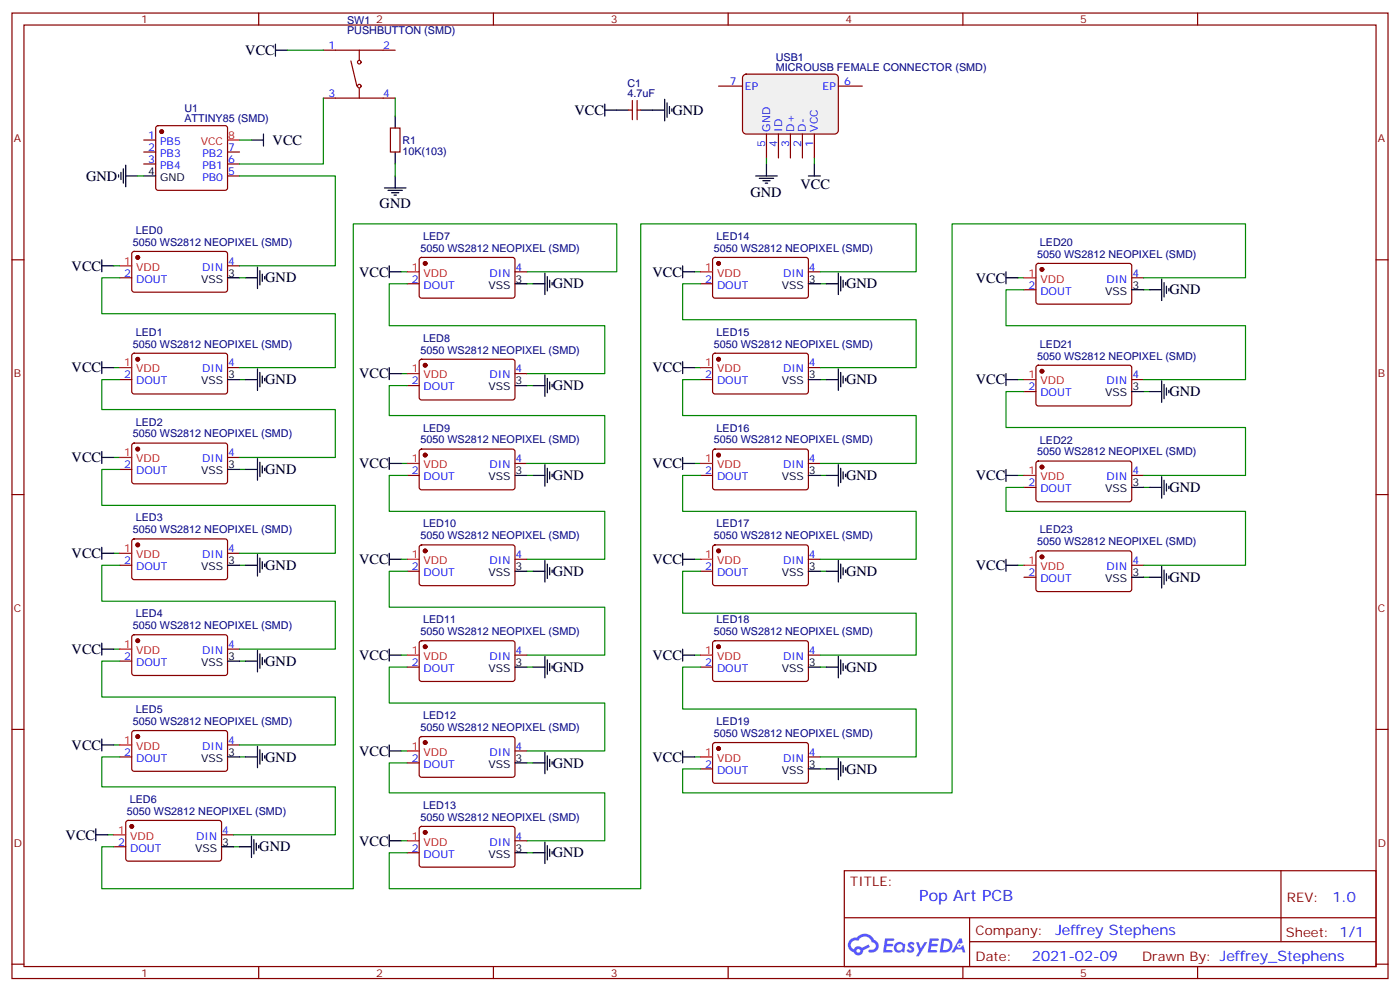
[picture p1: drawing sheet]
<svg xmlns="http://www.w3.org/2000/svg" width="412mm" height="292mm" viewBox="0 0 412 292" stroke-linecap="round" stroke-linejoin="round" font-family="sans-serif">
<g fill="none" stroke="#870000" stroke-width=".35">
<path d="M3.5 3.8h405.4v284.4h-405.4zM7.1 7.4h398.2v277.3h-398.2zM76.2 3.8v3.6M145.3 3.8v3.6M214.5 3.8v3.6M283.6 3.8v3.6M352.8 3.8v3.6M3.5 76.5h3.6M405.3 76.5h3.6M3.5 145.7h3.6M405.3 145.7h3.6M3.5 214.8h3.6"/>
<path d="M405.3 214.8h3.6M248.7 256.4h156.6v28.3h-156.6zM377.3 256.5v20.8M248.7 270.3h156.5M285.6 277.3h119.6M285.6 270.3v14.1M3.5 284h3.6M76.2 284.7v3.5M145.3 284.7v3.5M214.5 284.7v3.5M283.6 284.7v3.5M352.8 284.7v3.5"/>
<path d="M405.3 284h3.6"/>
</g>
<g fill="#5487ff">
<path d="M267.7 277.6a1.22 1.22 0 0 1 1.7 .3l-.4 .6a.47 .47 0 0 0-.3-.5 .47 .47 0 0 0-.5 .2l.1 .3a1.14 1.14 0 0 1 .8 1.7 1.14 1.14 0 0 1-1.9 0l-.2-.2 .5-.5 .7 .4a.29 .29 0 0 0 .3-.3 .29 .29 0 0 0-.2-.3 1.04 1.04 0 0 1-.6-1.7z"/>
<path d="M260.7 276.4h2.4l.3 .1-.2 .5-1.8 .1-.1 .9h1.5l.3 .3-.3 .4h-1.6l-.2 1.1h1.7l.2 .4-.2 .3h-2.6z"/>
<path d="M273.8 276.4h2.4l.3 .1-.1 .5-1.8 .1-.2 .9h1.6l.3 .3-.4 .4h-1.6l-.1 1.1h1.7l.2 .4-.2 .3h-2.6z"/>
<path d="M282.6 276.4h.7l.3 1.2-.6 .3a.69 .69 0 0 0-1 .3 .69 .69 0 0 0 .4 1 .69 .69 0 0 0 .9-.6l.5-.3 .6 2.2h-.8l-.2-.9h-1.8l-.5 .9h-.8z"/>
<path d="M269.8 277.4h.8l.6 1.9 1.1-1.9h.9l-2.6 4.2h-.8l.9-1.5z"/>
<path d="M277.4 276.4l-.6 4.1h1.3a2.11 2.11 0 0 0 2.5-2.1 2.11 2.11 0 0 0-2.5-2zM278.1 277.1a1.39 1.39 0 0 1 1.7 1.4 1.39 1.39 0 0 1-1.8 1.3h-.3z"/>
<path d="M263.7 278a1.54 1.54 0 0 0-.1 2.1 1.54 1.54 0 0 0 2.2 .2l.6 .2 .3-2.3-.2-.2-.4-.1a1.49 1.49 0 0 0-2.4 .1zM264 279a.94 .94 0 0 1 1.8 0 .94 .94 0 0 1-1.8 0z"/>
<path d="M250.4 276.7a2.18 2.18 0 0 0 1.1 3.8 1.44 1.44 0 0 0 1.6 .9 1.44 1.44 0 0 0 1.2-1.5l2-1-.5-.7-1.9 .9a1.47 1.47 0 0 0-2.4 .5 1.39 1.39 0 0 1-.7-2 1.39 1.39 0 0 1 2-.5 2.12 2.12 0 0 1 2.2-1.3 2.12 2.12 0 0 1 1.9 1.7 1.14 1.14 0 0 1 1.1 1.4 1.14 1.14 0 0 1-1.7 .8 .43 .43 0 0 0-.5 .3 .43 .43 0 0 0 .4 .5 1.98 1.98 0 0 0 2.5-1.2 1.98 1.98 0 0 0-1.2-2.5 3.1 3.1 0 0 0-5.3-.7l-.9 .1zM252.3 280a.55 .55 0 0 1 1.1 0 .55 .55 0 0 1-1.1 0z"/>
<circle cx="282.6" cy="278.5" r=".26"/>
</g>
<g fill="#870000" stroke="#870000" stroke-width=".35">
<circle cx="47.6" cy="38.8" r=".53"/>
<circle cx="40.6" cy="75.8" r=".53"/>
</g>
<g fill="none" stroke="#870000" stroke-width=".35">
<path d="M95.2 14.8h21.2M103.4 18l1.7 7.4M105.8 14.8v2.8M46.1 37.2l.5-.2h19.7l.5 .2 .2 .5v17.7l-.2 .4-.5 .3h-19.7l-.5-.3-.2-.4v-17.7zM95.2 28.9h21.2M105.8 26.1v2.8M115 37.7h2.8v7.1h-2.8zM185.2 32.4h1.1M186.3 29.6v5.6M187.7 29.6v5.6M187.7 32.4h1M42.3 41.2h3.6"/>
<path d="M42.3 44.8h3.6M42.3 48.3h3.6M67 44.8h3.6M67 48.3h3.6M67 51.8h3.6M39 74.3l.5-.3 27.1 .1 .4 .7v10.8l-.7 .4h-27.1l-.4-.7v-10.5zM67 78.3h3.6M35.3 81.8h3.5"/>
<circle cx="105.8" cy="18.3" r=".53"/>
<circle cx="105.8" cy="25.4" r=".53"/>
</g>
<path d="M116.4 34.2v3.5M181.7 32.4h3.5M188.7 32.4h3.6M42.3 51.8h3.6M116.4 44.8v3.5M67 81.8h3.6" fill="none" stroke="#000" stroke-width=".35"/>
<path d="M67 41.2h3.6M35.3 78.3h3.5" fill="none" stroke="#f00" stroke-width=".35"/>
<path d="M219 22.3l.8-.5h26.1l.6 .2 .4 .9v15.5l-.2 .6-.8 .5h-26.1l-.6-.3-.5-.8v-15.5z" fill="#f0f0f0" stroke="#870000" stroke-width=".35"/>
<g fill="none" stroke="#870000" stroke-width=".35">
<path d="M211.7 25.4h7M225.8 39.5v7M229.3 39.5v7M232.8 39.5v7M236.4 39.5v7M239.9 39.5v7M246.9 25.4h7.1M123.7 76l.5-.2 27.1 .1 .4 .6-.1 10.9-.6 .4-27.1-.1-.4-.6v-10.6zM210.1 76l.5-.2 27.1 .1 .4 .6v10.9l-.7 .4-27.1-.1-.4-.6v-10.6zM305.4 77.8l.5-.2h27l.5 .7-.1 10.8-.6 .5-27.1-.1-.4-.6v-10.6zM119.9 83.6h3.6M151.7 80h3.5"/>
<path d="M206.4 83.6h3.5M238.1 80h3.6M301.6 85.3h3.6M333.4 81.8h3.5M35.3 111.8h3.5M39 104.2l.5-.2 27.1 .1 .4 .6v10.9l-.7 .4h-27.1l-.4-.7v-10.6zM67 108.3h3.6M119.9 113.6h3.6M123.7 106l.5-.2 27.1 .1 .4 .6-.1 10.9-.6 .4-27.1-.1-.4-.6v-10.6zM151.7 110h3.5M206.4 111.8h3.5M210.1 104.2l.5-.2 27.1 .1 .4 .6v10.9l-.7 .4h-27.1l-.4-.7v-10.6z"/>
<path d="M238.1 108.3h3.6M301.6 115.3h3.6M305.4 107.8l.5-.2h27l.5 .7-.1 10.8-.6 .5-27.1-.1-.4-.6v-10.6zM333.4 111.8h3.5M35.3 138.3h3.5M39 130.7l.5-.2h27.1l.4 .7v10.9l-.7 .4-27.1-.1-.4-.6v-10.6zM67 134.7h3.6M123.7 132.5l.5-.2h27.1l.4 .7-.1 10.8-.6 .5-27.1-.1-.4-.7v-10.5zM151.7 136.5h3.5M210.1 132.5l.5-.2h27.1l.4 .7v10.8l-.7 .5-27.1-.1-.4-.7v-10.5zM238.1 136.5h3.6M305.4 136l.5-.2h27l.5 .7-.1 10.8-.6 .5-27.1-.1-.4-.6v-10.6z"/>
<path d="M39 158.9l.5-.2 27.1 .1 .4 .6v10.9l-.7 .4-27.1-.1-.4-.6v-10.6zM119.9 140h3.6M206.4 140h3.5M301.6 143.5h3.6M333.4 140h3.5M35.3 166.5h3.5M67 162.9h3.6M119.9 168.2h3.6M123.7 160.7l.5-.2h27.1l.4 .7-.1 10.8-.6 .5-27.1-.1-.4-.6v-10.6zM151.7 164.7h3.5M206.4 168.2h3.5M210.1 160.7l.5-.2h27.1l.4 .7v10.8l-.7 .5-27.1-.1-.4-.6v-10.6z"/>
<path d="M238.1 164.7h3.6M301.6 170h3.6M305.4 162.4l.5-.2 27 .1 .5 .6-.1 10.9-.6 .4h-27.1l-.4-.7v-10.6zM333.4 166.5h3.5M35.3 194.7h3.5M39 187.1l.5-.2 27.1 .1 .4 .6v10.9l-.7 .4h-27.1l-.4-.7v-10.6zM67 191.2h3.6M119.9 196.5h3.6M123.7 188.9l.5-.2 27.1 .1 .4 .6-.1 10.9-.6 .4-27.1-.1-.4-.6v-10.6zM151.7 192.9h3.5M206.4 196.5h3.5M210.1 188.9l.5-.2 27.1 .1 .4 .6v10.9l-.7 .4-27.1-.1-.4-.6v-10.6z"/>
<path d="M238.1 192.9h3.6M39 215.4l.5-.2h27.1l.4 .7v10.8l-.7 .5-27.1-.1-.4-.7v-10.5zM67 219.4h3.6M123.7 217.1l.5-.2 27.1 .1 .4 .6-.1 10.9-.6 .4h-27.1l-.4-.7v-10.6zM210.1 218.9l.5-.2h27.1l.4 .7v10.9l-.7 .4-27.1-.1-.4-.6v-10.6zM35.3 222.9h3.5M119.9 224.7h3.6M151.7 221.2h3.5M206.4 226.4h3.5M238.1 222.9h3.6M33.5 249.4h3.5M37.3 241.8l.4-.2 27.1 .1 .5 .6-.1 10.9-.6 .4-27.1-.1-.5-.6v-10.6z"/>
<path d="M65.3 245.9h3.5M119.9 251.1h3.6M123.7 243.6l.5-.2h27.1l.4 .7-.1 10.8-.6 .5-27.1-.1-.4-.6v-10.6zM151.7 247.6h3.5"/>
</g>
<g fill="none" stroke="#000" stroke-width=".35">
<path d="M81.1 14.8h3.6M81.1 13v3.5M77.6 39.5v3.5M178.2 32.4h3.5M178.2 30.7v3.5M192.3 32.4h3.5M195.8 29.2v6.4M196.5 30.3v4.2M197.2 31.4v2.1M197.9 32.1v.7M34.9 51.5v.7M35.6 50.8v2.1"/>
<path d="M36.3 49.7v4.2M37 51.8h3.6M37 48.6v6.4M74.1 41.2h3.5M113.2 55.4h6.4M114.3 56.1h4.2M115.4 56.8h2.1M116.1 57.5h.7M116.4 51.8v3.6M222.6 51.8h6.4M223.7 52.5h4.2M224.7 53.2h2.1"/>
<path d="M225.4 53.9h.7M225.8 48.3v3.5M238.1 51.8h3.6M239.9 48.3v3.5M30 78.3h3.5M30 76.5v3.5M75.8 78.6v6.4M76.6 79.7v4.2M114.7 78.3v3.5M201.1 78.3v3.5M72.3 81.8h3.5M77.3 80.8v2.1"/>
<path d="M78 81.5v.7M114.7 80h3.5M151.7 83.6h3.5M157 83.6h3.5M160.5 80.4v6.3M161.2 81.5v4.2M161.9 82.5v2.1M162.6 83.2v.7M201.1 80h3.5M238.1 83.6h3.6M243.4 83.6h3.5M246.9 80.4v6.3"/>
<path d="M247.6 81.5v4.2M248.4 82.5v2.1M249.1 83.2v.7M296.3 81.8h3.6M296.3 80v3.6M333.4 85.3h3.5M338.7 85.3h3.5M342.2 82.2v6.3M342.9 83.2v4.3M343.6 84.3v2.1M344.3 85v.7M30 106.5v3.5"/>
<path d="M30 108.3h3.5M67 111.8h3.6M72.3 111.8h3.5M75.8 108.6v6.4M76.6 109.7v4.2M77.3 110.7v2.2M78 111.4v.7M114.7 108.3v3.5M114.7 110h3.5M151.7 113.6h3.5M157 113.6h3.5M160.5 110.4v6.3"/>
<path d="M161.2 111.4v4.3M161.9 112.5v2.1M162.6 113.2v.7M201.1 108.3h3.5M201.1 106.5v3.5M238.1 111.8h3.6M243.4 111.8h3.5M246.9 108.6v6.4M247.6 109.7v4.2M248.4 110.7v2.2M249.1 111.4v.7M296.3 111.8h3.6"/>
<path d="M296.3 110v3.6M333.4 115.3h3.5M338.7 115.3h3.5M342.2 112.1v6.4M342.9 113.2v4.2M343.6 114.3v2.1M344.3 115v.7M30 133v3.5M30 134.7h3.5M67 138.3h3.6M72.3 138.3h3.5M75.8 135.1v6.3"/>
<path d="M76.6 136.1v4.3M77.3 137.2v2.1M78 137.9v.7M114.7 134.7v3.6M114.7 136.5h3.5M160.5 136.8v6.4M161.2 137.9v4.2M161.9 139v2.1M162.6 139.7v.7M201.1 136.5h3.5M201.1 134.7v3.6M246.9 136.8v6.4"/>
<path d="M247.6 137.9v4.2M248.4 139v2.1M249.1 139.7v.7M296.3 138.3v3.5M151.7 140h3.5M157 140h3.5M238.1 140h3.6M243.4 140h3.5M296.3 140h3.6M333.4 143.5h3.5M338.7 143.5h3.5M342.2 140.4v6.3"/>
<path d="M342.9 141.4v4.3M343.6 142.5v2.1M344.3 143.2v.7M30 161.2v3.5M30 162.9h3.5M67 166.5h3.6M72.3 166.5h3.5M75.8 163.3v6.4M76.6 164.4v4.2M77.3 165.4v2.1M78 166.1v.7M114.7 162.9v3.6"/>
<path d="M114.7 164.7h3.5M151.7 168.2h3.5M157 168.2h3.5M160.5 165.1v6.3M161.2 166.1v4.3M161.9 167.2v2.1M162.6 167.9v.7M201.1 164.7h3.5M201.1 162.9v3.6M238.1 168.2h3.6M243.4 168.2h3.5M246.9 165.1v6.3"/>
<path d="M247.6 166.1v4.3M248.4 167.2v2.1M249.1 167.9v.7M296.3 166.5h3.6M296.3 164.7v3.5M333.4 170h3.5M338.7 170h3.5M342.2 166.8v6.4M342.9 167.9v4.2M343.6 168.9v2.2M344.3 169.7v.7M30 189.4v3.5"/>
<path d="M30 191.2h3.5M67 194.7h3.6M72.3 194.7h3.5M75.8 191.5v6.4M76.6 192.6v4.2M77.3 193.6v2.2M78 194.3v.8M114.7 191.2v3.5M114.7 192.9h3.5M151.7 196.5h3.5M157 196.5h3.5M160.5 193.3v6.3"/>
<path d="M161.2 194.3v4.3M161.9 195.4v2.1M162.6 196.1v.7M201.1 192.9h3.5M201.1 191.2v3.5M238.1 196.5h3.6M243.4 196.5h3.5M246.9 193.3v6.3M247.6 194.3v4.3M248.4 195.4v2.1M249.1 196.1v.7M30 217.6v3.6"/>
<path d="M30 219.4h3.5M75.8 219.7v6.4M114.7 219.4v3.5M67 222.9h3.6M72.3 222.9h3.5M76.6 220.8v4.2M77.3 221.9v2.1M78 222.6v.7M114.7 221.2h3.5M151.7 224.7h3.5M157 224.7h3.5M160.5 221.5v6.4"/>
<path d="M161.2 222.6v4.2M161.9 223.6v2.1M162.6 224.3v.7M201.1 222.9h3.5M201.1 221.2v3.5M238.1 226.4h3.6M243.4 226.4h3.5M246.9 223.3v6.3M247.6 224.3v4.3M248.4 225.4v2.1M249.1 226.1v.7M28.2 245.9h3.5"/>
<path d="M28.2 244.1v3.5M65.3 249.4h3.5M70.6 249.4h3.5M74.1 246.2v6.4M74.8 247.3v4.2M75.5 248.3v2.1M76.2 249v.7M114.7 245.9v3.5M114.7 247.6h3.5M151.7 251.1h3.5M157 251.1h3.5M160.5 248v6.3"/>
<path d="M161.2 249v4.3M161.9 250.1v2.1M162.6 250.8v.7"/>
</g>
<g fill="none" stroke="#008700" stroke-width=".35">
<path d="M84.7 14.8h10.5M95.2 28.9v19.4h-24.6M116.4 28.9v5.3M40.6 51.8h1.7M70.6 51.8h28.2v26.5h-28.2M70.6 41.2h3.5M116.4 48.3v3.5M225.8 46.5v1.8M239.9 46.5v1.8M33.5 78.3h1.8M35.3 81.8h-5.3v10.6h68.8v15.9h-28.2M70.6 81.8h1.7"/>
<path d="M118.2 80h1.7M119.9 83.6h-5.2v12.3h63.5v14.1h-23M155.2 80h26.5v-14.1h-77.6v195.8h-74.1v-12.3h3.5M155.2 83.6h1.8M204.6 80h1.8M206.4 83.6h-5.3v10.6h68.8v14.1h-28.2M241.7 80h28.2v-14.1h-81.2v195.8h-74v-10.6h5.2M241.7 83.6h1.7M299.9 81.8h1.7M301.6 85.3h-5.3v10.6h70.6v15.9h-30M336.9 81.8h30v-15.9h-86.4v167.6h-79.4v-7.1h5.3M336.9 85.3h1.8"/>
<path d="M33.5 108.3h1.8M35.3 111.8h-5.3v8.8h68.8v14.1h-28.2M70.6 111.8h1.7M118.2 110h1.7M119.9 113.6h-5.2v8.8h63.5v14.1h-23M155.2 113.6h1.8M204.6 108.3h1.8M206.4 111.8h-5.3v10.6h68.8v14.1h-28.2M241.7 111.8h1.7M299.9 111.8h1.7M301.6 115.3h-5.3v10.6h70.6v14.1h-30M336.9 115.3h1.8"/>
<path d="M33.5 134.7h1.8M35.3 138.3h-5.3v10.5h68.8v14.1h-28.2M70.6 138.3h1.7M118.2 136.5h1.7M204.6 136.5h1.8M119.9 140h-5.2v10.6h63.5v14.1h-23M155.2 140h1.8M206.4 140h-5.3v10.6h68.8v14.1h-28.2M241.7 140h1.7M299.9 140h1.7M301.6 143.5h-5.3v7.1h70.6v15.9h-30M336.9 143.5h1.8"/>
<path d="M33.5 162.9h1.8M35.3 166.5h-5.3v10.6h68.8v14.1h-28.2M70.6 166.5h1.7M118.2 164.7h1.7M119.9 168.2h-5.2v10.6h63.5v14.1h-23M155.2 168.2h1.8M204.6 164.7h1.8M206.4 168.2h-5.3v12.4h68.8v12.3h-28.2M241.7 168.2h1.7M299.9 166.5h1.7M336.9 170h1.8M33.5 191.2h1.8"/>
<path d="M35.3 194.7h-5.3v10.6h68.8v14.1h-28.2M70.6 194.7h1.7M118.2 192.9h1.7M119.9 196.5h-5.2v10.5h63.5v14.2h-23M155.2 196.5h1.8M204.6 192.9h1.8M206.4 196.5h-5.3v12.3h68.8v14.1h-28.2M241.7 196.5h1.7M33.5 219.4h1.8M35.3 222.9h-5.3v8.8h68.8v14.2h-30M70.6 222.9h1.7M118.2 221.2h1.7"/>
<path d="M119.9 224.7h-5.2v8.8h63.5v14.1h-23M155.2 224.7h1.8M204.6 222.9h1.8M241.7 226.4h1.7M31.7 245.9h1.8M68.8 249.4h1.8M118.2 247.6h1.7M155.2 251.1h1.8"/>
</g>
<g fill="#870000" stroke="#870000" stroke-width=".35">
<circle cx="40.6" cy="105.8" r=".53"/>
<circle cx="40.6" cy="132.3" r=".53"/>
<circle cx="40.6" cy="160.5" r=".53"/>
<circle cx="40.6" cy="188.7" r=".53"/>
<circle cx="40.6" cy="216.9" r=".53"/>
<circle cx="38.8" cy="243.4" r=".53"/>
<circle cx="125.2" cy="77.6" r=".53"/>
<circle cx="125.2" cy="107.6" r=".53"/>
<circle cx="125.2" cy="134" r=".53"/>
<circle cx="125.2" cy="162.2" r=".53"/>
<circle cx="125.2" cy="190.5" r=".53"/>
<circle cx="125.2" cy="218.7" r=".53"/>
<circle cx="125.2" cy="245.1" r=".53"/>
<circle cx="211.7" cy="77.6" r=".53"/>
<circle cx="211.7" cy="105.8" r=".53"/>
<circle cx="211.7" cy="134" r=".53"/>
<circle cx="211.7" cy="162.2" r=".53"/>
<circle cx="211.7" cy="190.5" r=".53"/>
<circle cx="211.7" cy="220.5" r=".53"/>
<circle cx="306.9" cy="79.3" r=".53"/>
<circle cx="306.9" cy="109.3" r=".53"/>
<circle cx="306.9" cy="137.5" r=".53"/>
<circle cx="306.9" cy="164" r=".53"/>
</g>
<g fill="none" stroke="#f00" stroke-width=".35">
<path d="M119.9 80h3.6M206.4 80h3.5M301.6 81.8h3.6M35.3 108.3h3.5M119.9 110h3.6M206.4 108.3h3.5M301.6 111.8h3.6M35.3 134.7h3.5M119.9 136.5h3.6M206.4 136.5h3.5M301.6 140h3.6M35.3 162.9h3.5"/>
<path d="M119.9 164.7h3.6M206.4 164.7h3.5M301.6 166.5h3.6M35.3 191.2h3.5M119.9 192.9h3.6M206.4 192.9h3.5M35.3 219.4h3.5M119.9 221.2h3.6M206.4 222.9h3.5M33.5 245.9h3.5M119.9 247.6h3.6"/>
</g>
<text font-size="4.6" fill="#00f" x="270.8" y="265.5">Pop Art PCB</text>
<g font-size="4.2">
<text x="72.3" y="16.2">VCC</text>
<text x="169.3" y="33.8">VCC</text>
<text x="198.1" y="33.8">GND</text>
<text x="80.3" y="42.7">VCC</text>
<text x="25.3" y="53.2">GND</text>
<text x="221.1" y="57.9">GND</text>
<text x="235.8" y="55.8">VCC</text>
<text x="111.8" y="61.3">GND</text>
<text x="21.1" y="79.7">VCC</text>
<text x="78.1" y="83.2">GND</text>
<text x="105.8" y="81.5">VCC</text>
<text x="192.2" y="81.5">VCC</text>
<text x="287.4" y="83.2">VCC</text>
<text x="162.8" y="85">GND</text>
<text x="249.2" y="85">GND</text>
<text x="344.5" y="86.7">GND</text>
<text x="21.1" y="109.7">VCC</text>
<text x="78.1" y="113.2">GND</text>
<text x="105.8" y="111.4">VCC</text>
<text x="192.2" y="109.7">VCC</text>
<text x="249.2" y="113.2">GND</text>
<text x="287.4" y="113.2">VCC</text>
<text x="162.8" y="114.9">GND</text>
<text x="344.5" y="116.7">GND</text>
<text x="21.1" y="136.1">VCC</text>
<text x="105.8" y="137.9">VCC</text>
<text x="192.2" y="137.9">VCC</text>
<text x="78.1" y="139.6">GND</text>
<text x="162.8" y="141.4">GND</text>
<text x="249.2" y="141.4">GND</text>
<text x="287.4" y="141.4">VCC</text>
<text x="344.5" y="144.9">GND</text>
<text x="21.1" y="164.4">VCC</text>
<text x="78.1" y="167.9">GND</text>
<text x="105.8" y="166.1">VCC</text>
<text x="192.2" y="166.1">VCC</text>
<text x="287.4" y="167.9">VCC</text>
<text x="162.8" y="169.6">GND</text>
<text x="249.2" y="169.6">GND</text>
<text x="344.5" y="171.4">GND</text>
<text x="21.1" y="192.6">VCC</text>
<text x="78.1" y="196.1">GND</text>
<text x="105.8" y="194.3">VCC</text>
<text x="162.8" y="197.8">GND</text>
<text x="192.2" y="194.3">VCC</text>
<text x="249.2" y="197.8">GND</text>
<text x="21.1" y="220.8">VCC</text>
<text x="78.1" y="224.3">GND</text>
<text x="105.8" y="222.6">VCC</text>
<text x="162.8" y="226.1">GND</text>
<text x="192.2" y="224.3">VCC</text>
<text x="249.2" y="227.8">GND</text>
<text x="19.3" y="247.3">VCC</text>
<text x="76.4" y="250.8">GND</text>
<text x="105.8" y="249">VCC</text>
<text x="162.8" y="252.5">GND</text>
</g>
<g font-size="4.2" fill="#00f">
<text x="392.5" y="265.7">1.0</text>
<text x="310.9" y="275.3">Jeffrey Stephens</text>
<text x="304" y="283.1">2021-02-09</text>
</g>
<g font-size="3.9" fill="#800">
<text x="250.5" y="261">TITLE:</text>
<text x="379.1" y="265.7">REV:</text>
<text x="287.4" y="275.2">Company:</text>
<text x="378.7" y="275.8">Sheet: 1/1</text>
<text x="287.4" y="282.9">Date:</text>
<text x="336.4" y="283">Drawn By: Jeffrey_Stephens</text>
</g>
<g font-size="3.2" fill="#800">
<text x="41.6" y="6.8">1</text>
<text x="110.8" y="6.8">2</text>
<text x="179.9" y="6.8">3</text>
<text x="249.1" y="6.8">4</text>
<text x="318.2" y="6.8">5</text>
<text x="4.1" y="41.9">A</text>
<text x="405.9" y="41.9">A</text>
<text x="4.1" y="111.1">B</text>
<text x="405.9" y="111.1">B</text>
<text x="4.1" y="180.2">C</text>
<text x="405.9" y="180.2">C</text>
<text x="4.1" y="249.4">D</text>
<text x="405.9" y="249.4">D</text>
<text x="41.6" y="287.7">1</text>
<text x="110.8" y="287.7">2</text>
<text x="179.9" y="287.7">3</text>
<text x="249.1" y="287.7">4</text>
<text x="318.2" y="287.7">5</text>
</g>
<g font-size="3.2" fill="#000080">
<text x="102.2" y="10.1">PUSHBUTTON (SMD)</text>
<text x="102.2" y="7.1">SW1</text>
<text x="228.5" y="17.8">USB1</text>
<text x="228.5" y="20.8">MICROUSB FEMALE CONNECTOR (SMD)</text>
<text x="184.8" y="28.5">4.7uF</text>
<text x="184.8" y="25.6">C1</text>
<text x="54.3" y="35.9">ATTINY85 (SMD)</text>
<text x="54.3" y="33">U1</text>
<text x="118.5" y="45.6">10K(103)</text>
<text x="118.5" y="42.4">R1</text>
<text x="40" y="68.9">LED0</text>
<text x="124.6" y="70.6">LED7</text>
<text x="211.1" y="70.6">LED14</text>
<text x="39.2" y="72.4">5050 WS2812 NEOPIXEL (SMD)</text>
<text x="123.8" y="74.2">5050 WS2812 NEOPIXEL (SMD)</text>
<text x="210.3" y="74.2">5050 WS2812 NEOPIXEL (SMD)</text>
<text x="305.5" y="75.9">5050 WS2812 NEOPIXEL (SMD)</text>
<text x="306.3" y="72.4">LED20</text>
<text x="40" y="98.9">LED1</text>
<text x="124.6" y="100.6">LED8</text>
<text x="211.1" y="98.9">LED15</text>
<text x="39.2" y="102.4">5050 WS2812 NEOPIXEL (SMD)</text>
<text x="123.8" y="104.2">5050 WS2812 NEOPIXEL (SMD)</text>
<text x="210.3" y="102.4">5050 WS2812 NEOPIXEL (SMD)</text>
<text x="305.5" y="105.9">5050 WS2812 NEOPIXEL (SMD)</text>
<text x="306.3" y="102.4">LED21</text>
<text x="40" y="125.3">LED2</text>
<text x="39.2" y="128.8">5050 WS2812 NEOPIXEL (SMD)</text>
<text x="123.8" y="130.6">5050 WS2812 NEOPIXEL (SMD)</text>
<text x="124.6" y="127.1">LED9</text>
<text x="210.3" y="130.6">5050 WS2812 NEOPIXEL (SMD)</text>
<text x="211.1" y="127.1">LED16</text>
<text x="306.3" y="130.6">LED22</text>
<text x="305.5" y="134.1">5050 WS2812 NEOPIXEL (SMD)</text>
<text x="40" y="153.5">LED3</text>
<text x="124.6" y="155.3">LED10</text>
<text x="211.1" y="155.3">LED17</text>
<text x="39.2" y="157.1">5050 WS2812 NEOPIXEL (SMD)</text>
<text x="123.8" y="158.8">5050 WS2812 NEOPIXEL (SMD)</text>
<text x="210.3" y="158.8">5050 WS2812 NEOPIXEL (SMD)</text>
<text x="305.5" y="160.6">5050 WS2812 NEOPIXEL (SMD)</text>
<text x="306.3" y="157.1">LED23</text>
<text x="39.2" y="185.3">5050 WS2812 NEOPIXEL (SMD)</text>
<text x="40" y="181.8">LED4</text>
<text x="124.6" y="183.5">LED11</text>
<text x="211.1" y="183.5">LED18</text>
<text x="123.8" y="187.1">5050 WS2812 NEOPIXEL (SMD)</text>
<text x="210.3" y="187.1">5050 WS2812 NEOPIXEL (SMD)</text>
<text x="40" y="210">LED5</text>
<text x="39.2" y="213.5">5050 WS2812 NEOPIXEL (SMD)</text>
<text x="123.8" y="215.3">5050 WS2812 NEOPIXEL (SMD)</text>
<text x="124.6" y="211.8">LED12</text>
<text x="211.1" y="213.5">LED19</text>
<text x="210.3" y="217">5050 WS2812 NEOPIXEL (SMD)</text>
<text x="37.4" y="240">5050 WS2812 NEOPIXEL (SMD)</text>
<text x="38.2" y="236.4">LED6</text>
<text x="124.6" y="238.2">LED13</text>
<text x="123.8" y="241.7">5050 WS2812 NEOPIXEL (SMD)</text>
</g>
<g font-size="3.2" fill="#00f">
<text x="96.8" y="14.4">1</text>
<text x="112.9" y="14.4">2</text>
<text x="96.8" y="28.5">3</text>
<text x="112.9" y="28.5">4</text>
<text x="214.9" y="25">7</text>
<text x="219.4" y="26.4">EP</text>
<text x="242.3" y="26.4">EP</text>
<text x="248.7" y="25">6</text>
<text x="43.7" y="40.9">1</text>
<text x="226.8" y="38.8" transform="rotate(-90 226.8 38.8)">GND</text>
<text x="230.4" y="38.8" transform="rotate(-90 230.4 38.8)">ID</text>
<text x="233.9" y="38.8" transform="rotate(-90 233.9 38.8)">D+</text>
<text x="237.4" y="38.8" transform="rotate(-90 237.4 38.8)">D-</text>
<text x="240.9" y="38.8" transform="rotate(-90 240.9 38.8)">VCC</text>
<text x="43.7" y="44.4">2</text>
<text x="43.7" y="47.9">3</text>
<text x="47.2" y="42.7">PB5</text>
<text x="47.2" y="46.2">PB3</text>
<text x="59.6" y="46.2">PB2</text>
<text x="67.2" y="47.9">6</text>
<text x="67.2" y="44.4">7</text>
<text x="225.4" y="43.3" transform="rotate(-90 225.4 43.3)">5</text>
<text x="229" y="43.3" transform="rotate(-90 229 43.3)">4</text>
<text x="232.5" y="43.3" transform="rotate(-90 232.5 43.3)">3</text>
<text x="236" y="43.3" transform="rotate(-90 236 43.3)">2</text>
<text x="239.5" y="43.3" transform="rotate(-90 239.5 43.3)">1</text>
<text x="47.2" y="49.7">PB4</text>
<text x="59.6" y="53.2">PB0</text>
<text x="59.6" y="49.7">PB1</text>
<text x="67.2" y="51.5">5</text>
<text x="67.2" y="77.9">4</text>
<text x="36.6" y="81.5">2</text>
<text x="40.1" y="83.2">DOUT</text>
<text x="59.6" y="79.7">DIN</text>
<text x="121.3" y="83.2">2</text>
<text x="144.2" y="81.5">DIN</text>
<text x="151.9" y="79.7">4</text>
<text x="207.7" y="83.2">2</text>
<text x="230.7" y="81.5">DIN</text>
<text x="238.3" y="79.7">4</text>
<text x="325.9" y="83.2">DIN</text>
<text x="333.6" y="81.5">4</text>
<text x="124.8" y="85">DOUT</text>
<text x="211.2" y="85">DOUT</text>
<text x="303" y="85">2</text>
<text x="306.5" y="86.7">DOUT</text>
<text x="67.2" y="107.9">4</text>
<text x="238.3" y="107.9">4</text>
<text x="36.6" y="111.4">2</text>
<text x="40.1" y="113.2">DOUT</text>
<text x="59.6" y="109.7">DIN</text>
<text x="121.3" y="113.2">2</text>
<text x="144.2" y="111.4">DIN</text>
<text x="151.9" y="109.7">4</text>
<text x="207.7" y="111.4">2</text>
<text x="211.2" y="113.2">DOUT</text>
<text x="230.7" y="109.7">DIN</text>
<text x="325.9" y="113.2">DIN</text>
<text x="333.6" y="111.4">4</text>
<text x="124.8" y="115">DOUT</text>
<text x="303" y="115">2</text>
<text x="306.5" y="116.7">DOUT</text>
<text x="36.6" y="137.9">2</text>
<text x="59.6" y="136.1">DIN</text>
<text x="67.2" y="134.4">4</text>
<text x="144.2" y="137.9">DIN</text>
<text x="151.9" y="136.1">4</text>
<text x="230.7" y="137.9">DIN</text>
<text x="238.3" y="136.1">4</text>
<text x="40.1" y="139.7">DOUT</text>
<text x="121.3" y="139.7">2</text>
<text x="124.8" y="141.4">DOUT</text>
<text x="207.7" y="139.7">2</text>
<text x="211.2" y="141.4">DOUT</text>
<text x="303" y="143.2">2</text>
<text x="325.9" y="141.4">DIN</text>
<text x="333.6" y="139.7">4</text>
<text x="306.5" y="145">DOUT</text>
<text x="36.6" y="166.1">2</text>
<text x="40.1" y="167.9">DOUT</text>
<text x="59.6" y="164.4">DIN</text>
<text x="67.2" y="162.6">4</text>
<text x="121.3" y="167.9">2</text>
<text x="144.2" y="166.1">DIN</text>
<text x="151.9" y="164.4">4</text>
<text x="207.7" y="167.9">2</text>
<text x="230.7" y="166.1">DIN</text>
<text x="238.3" y="164.4">4</text>
<text x="325.9" y="167.9">DIN</text>
<text x="333.6" y="166.1">4</text>
<text x="124.8" y="169.7">DOUT</text>
<text x="211.2" y="169.7">DOUT</text>
<text x="303" y="169.7">2</text>
<text x="306.5" y="171.4">DOUT</text>
<text x="67.2" y="190.8">4</text>
<text x="36.6" y="194.3">2</text>
<text x="40.1" y="196.1">DOUT</text>
<text x="59.6" y="192.6">DIN</text>
<text x="121.3" y="196.1">2</text>
<text x="124.8" y="197.9">DOUT</text>
<text x="144.2" y="194.3">DIN</text>
<text x="151.9" y="192.6">4</text>
<text x="207.7" y="196.1">2</text>
<text x="211.2" y="197.9">DOUT</text>
<text x="230.7" y="194.3">DIN</text>
<text x="238.3" y="192.6">4</text>
<text x="59.6" y="220.8">DIN</text>
<text x="67.2" y="219">4</text>
<text x="151.9" y="220.8">4</text>
<text x="36.6" y="222.6">2</text>
<text x="40.1" y="224.3">DOUT</text>
<text x="121.3" y="224.3">2</text>
<text x="124.8" y="226.1">DOUT</text>
<text x="144.2" y="222.6">DIN</text>
<text x="207.7" y="226.1">2</text>
<text x="211.2" y="227.9">DOUT</text>
<text x="230.7" y="224.3">DIN</text>
<text x="238.3" y="222.6">4</text>
<text x="65.4" y="245.5">4</text>
<text x="34.8" y="249">2</text>
<text x="38.3" y="250.8">DOUT</text>
<text x="57.8" y="247.3">DIN</text>
<text x="121.3" y="250.8">2</text>
<text x="144.2" y="249">DIN</text>
<text x="151.9" y="247.3">4</text>
<text x="124.8" y="252.6">DOUT</text>
</g>
<g font-size="3.2" fill="#f00">
<text x="67.2" y="40.9">8</text>
<text x="59.1" y="42.7">VCC</text>
<text x="36.6" y="77.9">1</text>
<text x="40.1" y="79.7">VDD</text>
<text x="121.3" y="79.7">1</text>
<text x="124.8" y="81.5">VDD</text>
<text x="207.7" y="79.7">1</text>
<text x="211.2" y="81.5">VDD</text>
<text x="303" y="81.5">1</text>
<text x="306.5" y="83.2">VDD</text>
<text x="36.6" y="107.9">1</text>
<text x="207.7" y="107.9">1</text>
<text x="40.1" y="109.7">VDD</text>
<text x="121.3" y="109.7">1</text>
<text x="124.8" y="111.4">VDD</text>
<text x="211.2" y="109.7">VDD</text>
<text x="303" y="111.4">1</text>
<text x="306.5" y="113.2">VDD</text>
<text x="36.6" y="134.4">1</text>
<text x="40.1" y="136.1">VDD</text>
<text x="121.3" y="136.1">1</text>
<text x="124.8" y="137.9">VDD</text>
<text x="207.7" y="136.1">1</text>
<text x="211.2" y="137.9">VDD</text>
<text x="303" y="139.7">1</text>
<text x="306.5" y="141.4">VDD</text>
<text x="36.6" y="162.6">1</text>
<text x="40.1" y="164.4">VDD</text>
<text x="121.3" y="164.4">1</text>
<text x="124.8" y="166.1">VDD</text>
<text x="207.7" y="164.4">1</text>
<text x="211.2" y="166.1">VDD</text>
<text x="303" y="166.1">1</text>
<text x="306.5" y="167.9">VDD</text>
<text x="36.6" y="190.8">1</text>
<text x="40.1" y="192.6">VDD</text>
<text x="121.3" y="192.6">1</text>
<text x="124.8" y="194.3">VDD</text>
<text x="207.7" y="192.6">1</text>
<text x="211.2" y="194.3">VDD</text>
<text x="36.6" y="219">1</text>
<text x="40.1" y="220.8">VDD</text>
<text x="121.3" y="220.8">1</text>
<text x="124.8" y="222.6">VDD</text>
<text x="207.7" y="222.6">1</text>
<text x="211.2" y="224.3">VDD</text>
<text x="34.8" y="245.5">1</text>
<text x="38.3" y="247.3">VDD</text>
<text x="121.3" y="247.3">1</text>
<text x="124.8" y="249">VDD</text>
</g>
<g font-size="3.2">
<text x="43.7" y="51.5">4</text>
<text x="47.2" y="53.2">GND</text>
<text x="59.2" y="83.2">VSS</text>
<text x="67.2" y="81.5">3</text>
<text x="151.9" y="83.2">3</text>
<text x="238.3" y="83.2">3</text>
<text x="143.9" y="85">VSS</text>
<text x="230.3" y="85">VSS</text>
<text x="325.6" y="86.7">VSS</text>
<text x="333.6" y="85">3</text>
<text x="59.2" y="113.2">VSS</text>
<text x="67.2" y="111.4">3</text>
<text x="151.9" y="113.2">3</text>
<text x="230.3" y="113.2">VSS</text>
<text x="238.3" y="111.4">3</text>
<text x="143.9" y="115">VSS</text>
<text x="325.6" y="116.7">VSS</text>
<text x="333.6" y="115">3</text>
<text x="67.2" y="137.9">3</text>
<text x="59.2" y="139.7">VSS</text>
<text x="143.9" y="141.4">VSS</text>
<text x="151.9" y="139.7">3</text>
<text x="230.3" y="141.4">VSS</text>
<text x="238.3" y="139.7">3</text>
<text x="333.6" y="143.2">3</text>
<text x="325.6" y="145">VSS</text>
<text x="59.2" y="167.9">VSS</text>
<text x="67.2" y="166.1">3</text>
<text x="151.9" y="167.9">3</text>
<text x="238.3" y="167.9">3</text>
<text x="143.9" y="169.7">VSS</text>
<text x="230.3" y="169.7">VSS</text>
<text x="325.6" y="171.4">VSS</text>
<text x="333.6" y="169.7">3</text>
<text x="59.2" y="196.1">VSS</text>
<text x="67.2" y="194.3">3</text>
<text x="143.9" y="197.9">VSS</text>
<text x="151.9" y="196.1">3</text>
<text x="230.3" y="197.9">VSS</text>
<text x="238.3" y="196.1">3</text>
<text x="59.2" y="224.3">VSS</text>
<text x="67.2" y="222.6">3</text>
<text x="143.9" y="226.1">VSS</text>
<text x="151.9" y="224.3">3</text>
<text x="230.3" y="227.9">VSS</text>
<text x="238.3" y="226.1">3</text>
<text x="57.5" y="250.8">VSS</text>
<text x="65.4" y="249">3</text>
<text x="151.9" y="250.8">3</text>
<text x="143.9" y="252.6">VSS</text>
</g>
</svg>
